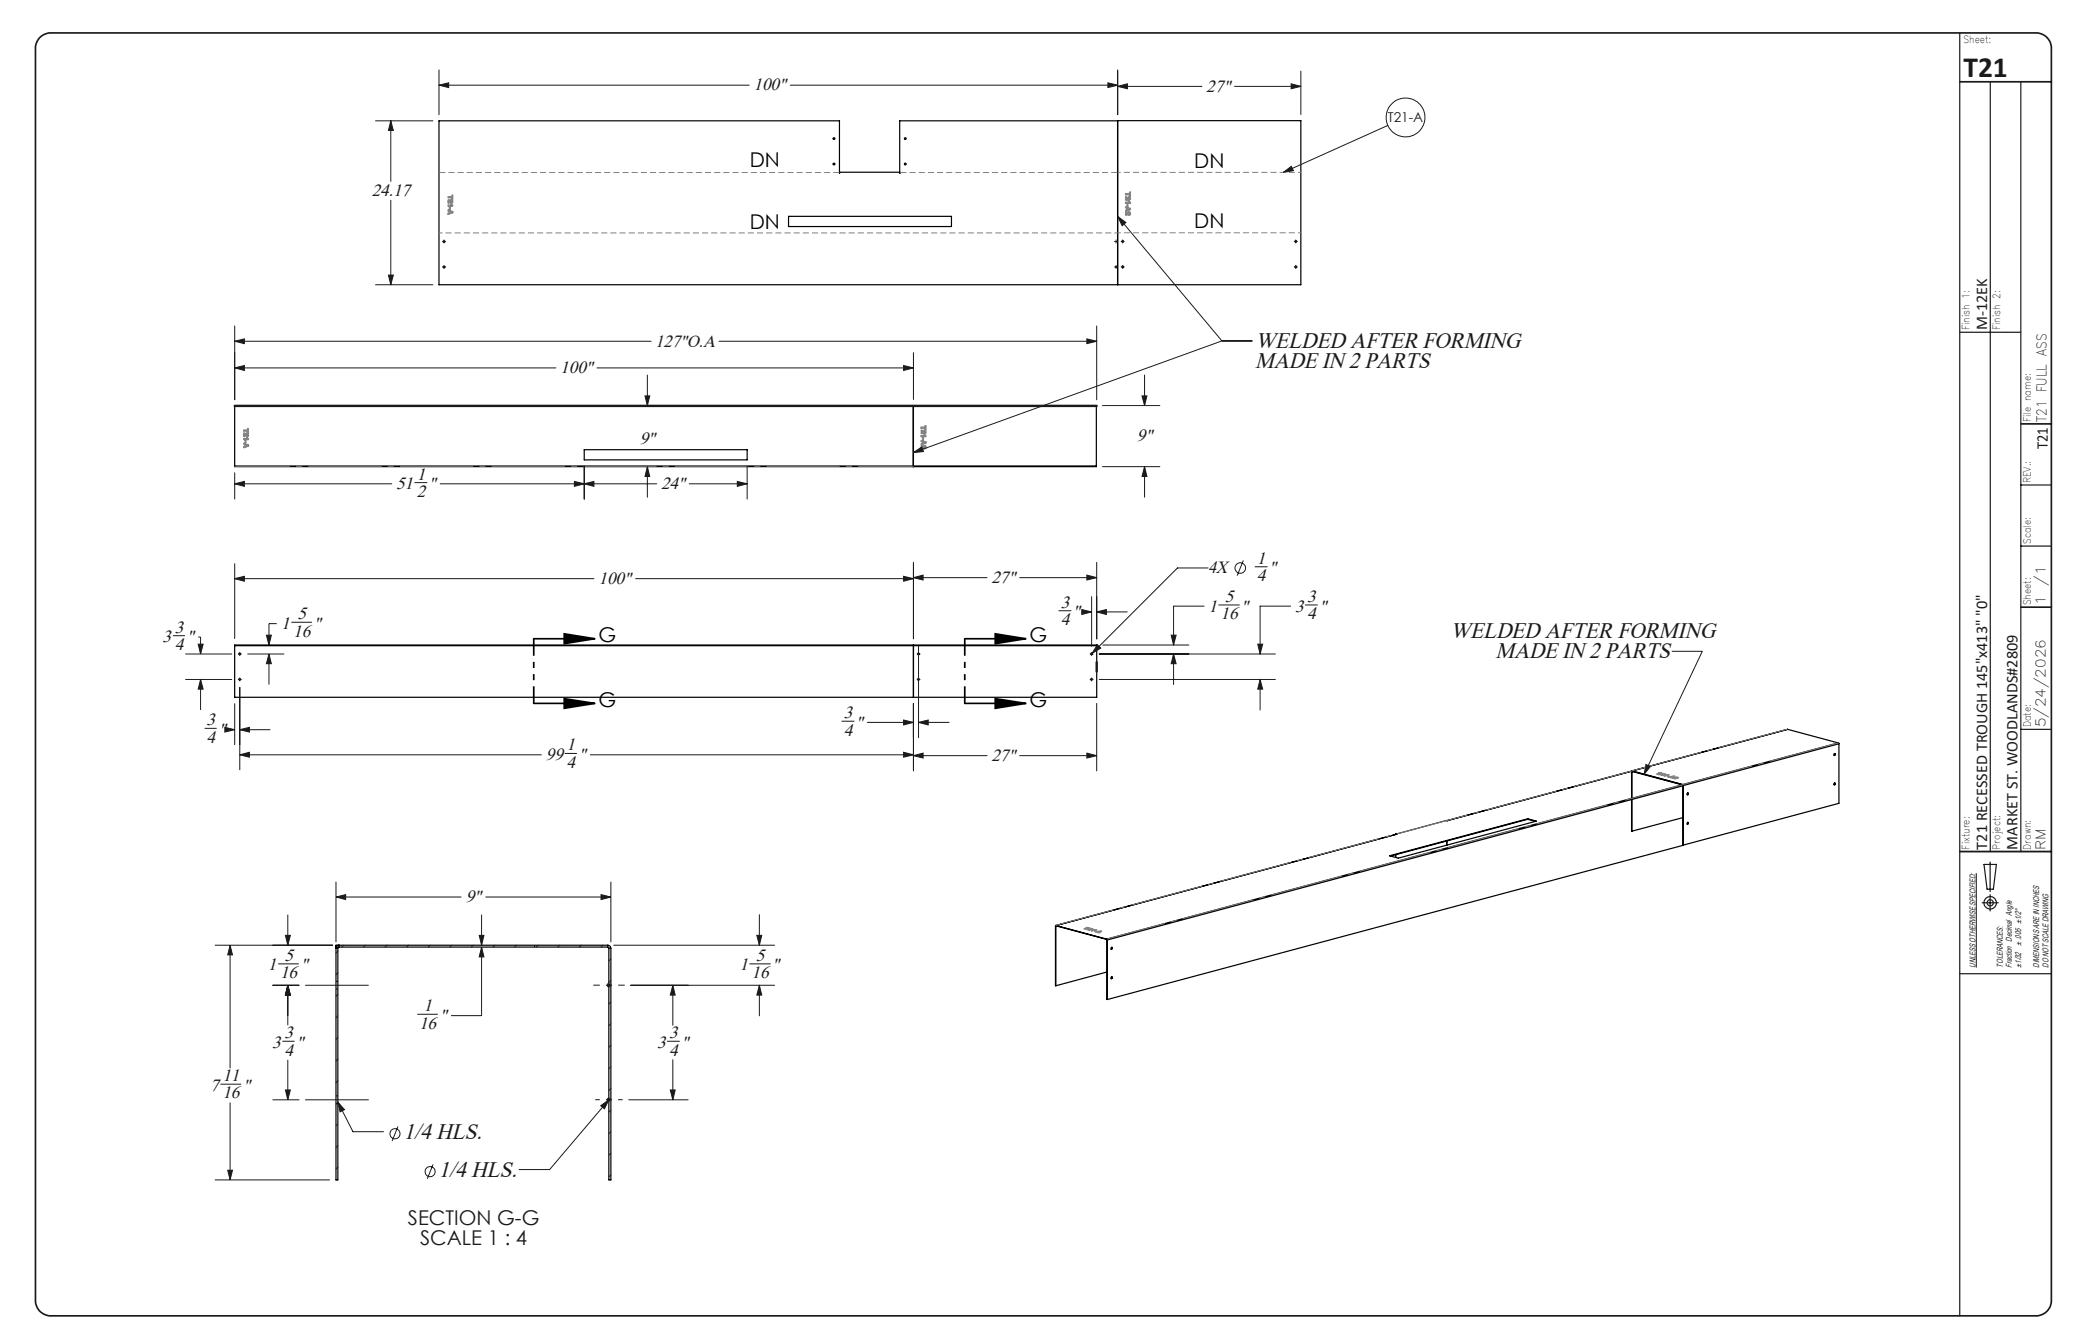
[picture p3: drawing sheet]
<svg xmlns="http://www.w3.org/2000/svg" width="432mm" height="279mm" viewBox="0 0 432 279" stroke-linecap="round" stroke-linejoin="round" font-family="sans-serif">
<g fill="none" stroke="#191924" stroke-width=".21">
<path d="M91.3 17.7l2-.5v1zM91.3 14.5v9.3M91.3 17.7h64.5M164.3 17.7h68.1M230.3 17.2l2.1 .5-2.1 .5zM232.3 18l2.1-.6v1.1zM232.3 14.8v9M232.3 18h17.6M232.4 14.5v9.3M256.6 18h13.8M268.4 17.4l2 .6-2 .5zM270.4 14.8v9"/>
<path d="M78.1 25.1h11.9M81.2 25.1l.6 2h-1zM81.2 25.1v12.6M266.8 35.8l1.7-1.2 .4 .9zM288.5 26.1l-21.7 9.7M78.1 59.2h11.9M80.8 57.2h1l-.6 2zM81.2 41.6v17.6M92 55.5h.1M92 50.2h.1M92.2 55.5h.3M92.2 50.2h.3"/>
<path d="M92.3 49.9h.1M92.3 50.1v.2M92.3 50.5h.1M92.3 55.2h.1M92.3 55.4v.2M92.3 55.8h.1M92.6 55.5h.1M92.6 50.2h.1M231.7 55.5h.1M231.7 50.2h.1M231.9 55.5h.3M231.9 50.2h.3"/>
<path d="M232 49.9h.1M232 50.1v.2M232 50.5h.1M232 55.2h.1M232 55.4v.2M232 55.8h.1M232.3 55.5h.1M232.3 50.2h.1M232.4 45l1.7 1.2-.8 .7zM232.4 45l21.6 25.9M233.1 55.5h.1M233.1 50.2h.1"/>
<path d="M233.3 55.5h.2M233.3 50.2h.2M233.4 49.9h.1M233.4 50.1v.2M233.4 50.5h.1M233.4 55.2h.1M233.4 55.4v.2M233.4 55.8h.1M233.7 55.5h.1M233.7 50.2h.1M269.1 55.5h.1M269.1 50.2h.1"/>
<path d="M269.2 55.5h.3M269.2 50.2h.3M269.4 49.9h.1M269.4 50.1v.2M269.4 50.5h.1M269.4 55.2h.1M269.4 55.4v.2M269.4 55.8h.1M269.7 55.5h.1M269.7 50.2h.1M48.8 76.5l2-.5v1zM48.8 70.9l2-.5v1z"/>
<path d="M48.8 67.8v15.3M48.8 76.5h66.8M48.8 70.9h86.6M124.1 76.5h65.8M134.6 78v6.3M149.5 70.9h78.5M187.9 76l2 .5-2 .5zM189.9 73.3v9.7M226 70.4l2 .5-2 .5zM228 67.8v15.3M237.9 78v6.3M254 70.9h6.4"/>
<path d="M254 70.9l-64.1 23.2M48.8 98.3v5.5M121.5 96.9v6.9M131.4 84.3h11.9M134.1 82.3h1l-.5 2zM134.6 97l.5 2.1h-1zM134.6 97v6.4M155.3 96.9v6.9M189.9 94.1l1.7-1.2 .4 1zM229.2 84.3h11.9M229.2 97h11.9M237.4 82.3h1l-.5 2z"/>
<path d="M237.9 97l.5 2.1h-1zM237.9 97v6.4M48.8 100.6l2-.5v1zM48.8 117.1v15.7M48.8 100.6h32.7M86.2 100.3h2.6M91.5 100.6h45M119.4 100.1l2.1 .5-2.1 .5zM121.5 100.6l2-.5v1zM143.3 100.6h12M153.3 100.1l2 .5-2 .5zM187.9 119.8l2 .5-2 .5z"/>
<path d="M189.9 116.9v15.9M226 119.6l2 .5-2 .5zM228 116.9v15.9M251.1 118.1h-6.3l-17.8 17.7M258.5 116.5l-1.3 3.2M260.9 117.8h2.6M35.9 132.2h2.6M38.5 136h9.8M41.2 133.9h1l-.5 2.1zM41.2 132.4h.5v3.6M48.8 120.3l2-.5v1zM48.8 120.3h74.7"/>
<path d="M49.5 136h.1M49.7 136h.3M49.8 135.6v.1M49.8 135.8v.3M49.8 136.2v.1M50.1 136h.1M51.4 136h7.7M55.4 132h1l-.5 2.1zM55.9 136l.5 2h-1zM55.9 136v6.3M57.5 129.6h-1.6v4.5M60.6 129.4h4.2"/>
<path d="M132.1 120.3h57.8M189.9 120.1l2-.5v1zM189.9 120.1h15.3M190.6 136h.1M190.8 136h.3M191 134.4v19M191.2 136h.1M212 120.1h16M220.1 127h2.6M224.9 126.7l2 .5-2 .5zM225.4 127.2h1.5M226.6 136h.1"/>
<path d="M226.8 136h.3M226.9 124v10.4M226.9 135.6v.1M226.9 135.8v.3M226.9 136.2v.1M227.2 136h.1M228 127.2l2-.5v1zM228 127.2h6.4M228.1 134l.7 .7-1.8 1.1zM228.5 136h36.6M229.3 134.1h17.9M243.5 132h1l-.5 2.1z"/>
<path d="M244 136l.5 2h-1zM244 136v6.3M250.3 126h-6.3v8.1M253.4 125.8h4.3M261.5 133.9h1l-.5 2.1zM268.3 126h-6.3v10M271.4 125.8h2.5M347.6 135.4h6.3l-12.1 25.6M38.5 141.3h9.8M41.7 141.3l.5 2h-1zM41.7 141.3v6.3M42.5 151.4h2.5"/>
<path d="M46.7 151.2l2.1 .5-2.1 .5zM47.8 151.7h1M48.8 146.2v8.7M49.5 141.3h.1M49.7 141.3h.3M49.8 156.9l2.1-.5v1zM49.8 151.7l2.1-.5v1zM49.8 140.9v.1M49.8 141.1v.3M49.8 141.5v.1M49.8 142.8v17.3M49.8 156.9h62.8"/>
<path d="M49.8 151.7h6.4M50.1 141.3h.1M117.4 156.6h2.5M122.7 156.9h67.2M175 149.9h2.6M180.3 150.2h9.6M187.9 149.7l2 .5-2 .5zM187.9 156.4l2 .5-2 .5zM189.9 157.1l2-.5v1zM189.9 146.2v14.1M189.9 157.1h15.3M190.6 141.3h.1"/>
<path d="M190.8 141.3h.3M191 150.2l2-.5v1zM191 150.2h6.3M191.2 141.3h.1M212 157.1h16M226 156.6l2 .5-2 .5zM226.6 141.3h.1M226.8 141.3h.3M226.9 140.9v.1M226.9 141.1v.3M226.9 141.5v.1M227.2 141.3h.1"/>
<path d="M228 146.2v14.1M228.5 141.3h36.6M262 141.3l.5 2h-1zM262 141.3v6.3M342.2 158.9l.9 .4-1.3 1.7zM44.7 196.5h24.5M47.8 196.5l.5 2h-1zM47.8 196.5v25.6M59.3 194.5h1.1l-.6 2zM59.8 190.1v6.4M69.8 186.5l2.1-.5v1zM69.8 183.3v12.6"/>
<path d="M69.8 186.5h26.1M70.2 197.7l-.4 .4M71.5 196.5l-.4 .4M76 196.5l-.4 .4M80.5 196.5l-.5 .4M84.9 196.5l-.3 .4M89.4 196.5l-.4 .4M93.9 196.5l-.4 .4M98.4 196.5l-.4 .4M99.6 194.5h1l-.5 2zM100.1 196.9l.5 2h-1zM100.1 196.9v14.2h-6.3"/>
<path d="M100.1 190.1v6.4M100.9 186.5h26.1M102.9 196.5l-.4 .4M107.4 196.5l-.4 .4M111.9 196.5l-.4 .4M116.4 196.5l-.4 .4M120.9 196.5l-.4 .4M125 186l2 .5-2 .5zM125.3 196.5l-.3 .4M127 199.4l-.4 .3M127 183.3v12.6M127.6 196.5h33.4"/>
<path d="M157.3 194.5h1.1l-.5 2zM157.9 190.1v6.4M410.9 181.5v19.6M56.7 204.8h5.5M57.8 200.4h4.3M58.7 216.5h2.5M59.8 204.8l.6 2.1h-1.1zM59.8 204.8v8.3M63.5 204.8h13.1M70.2 202.2l-.4 .4M70.2 206.7l-.4 .4M70.2 211.2l-.4 .4"/>
<path d="M70.2 215.7l-.4 .4M86.7 210.9h4.3M126.1 204.8h1M126.2 204.5l.7 .7M126.6 204.3v1M126.9 204.5l-.7 .7M127 203.8l-.4 .4M127 208.3l-.4 .4M127 212.8l-.4 .4M127 217.3l-.4 .4M131.1 204.8h29.9M138.7 216.5h2.6"/>
<path d="M139.9 204.8l.5 2.1h-1.1zM139.9 204.8v8.3M155.9 200.4h4.3M157.9 204.8l.5 2.1h-1.1zM157.9 204.8v6.4M45.8 225.4h4.3M47.8 229.2v16.1M56.7 228.6h5.5M59.3 226.6h1.1l-.6 2zM59.8 220.3v8.3M63.5 228.6h13.1M70.2 229.1l1.4 1.6-.9 .4z"/>
<path d="M70.2 220.2l-.4 .4M70.2 224.6l-.4 .5M70.2 229.2l-.4 .4M70.2 233.6l-.4 .4M70.2 238.1l-.4 .4M70.2 229.1l3.2 6.2h6.3M82.7 234.2l-1.2 3M124.9 229.9l1.7-1.3-.9 1.9zM126.1 228.6h1M126.2 228.3l.7 .7M126.6 228.1v1M126.6 228.6l-12.3 14.5h-6.4"/>
<path d="M126.9 228.3l-.7 .7M127 221.8l-.4 .4M127 226.3l-.4 .4M127 230.8l-.4 .4M127 235.3l-.4 .4M127 239.7l-.4 .4M130.7 228.6h12.4M139.3 226.6h1.1l-.5 2zM139.9 220.3v8.3M44.7 245.3h23.9M47.3 243.3h1l-.5 2zM70.2 242.6l-.4 .4"/>
<path d="M90 242.1l-1.2 3M127 244.2l-.4 .5"/>
<circle cx="292.2" cy="24.4" r="4"/>
<circle cx="257.8" cy="118.1" r="1.09"/>
<circle cx="82.1" cy="235.7" r="1.06"/>
<circle cx="89.4" cy="243.6" r="1.06"/>
</g>
<g fill="none" stroke="#191924" stroke-width=".25">
<path d="M407.4 6.8v266.7M413.8 17v160M420.1 17v160M407.4 69.1h12.7M420.1 113.5h6.4M420.1 100.8h6.4M420.1 151.6h6.4M407.4 177h19.1M412.5 179.7h2.5l-.6 5.2h-1.3zM413.7 179.2v6.1M412.1 187.7h3.3M413.7 186v3.4"/>
<path d="M407.4 202.4h19.1"/>
<circle cx="413.7" cy="187.7" r=".66"/>
<circle cx="413.8" cy="187.7" r="1.29"/>
</g>
<path d="M8.2 7.9a3.3 3.3 0 0 1 2.3-1.1h412.8a3.2 3.2 0 0 1 3.2 3.2v260.4a3.2 3.2 0 0 1-3.2 3.1h-412.8a3.2 3.2 0 0 1-3.1-3.1v-260.4a3.2 3.2 0 0 1 .8-2.1zM407.4 17h19.1M420.1 88.1h6.4M420.1 126.2h6.4M407.4 177h19.1" fill="none" stroke="#191924" stroke-width=".35"/>
<g fill="none" stroke="#000" stroke-width=".25">
<path d="M174.5 35.9v-10.8h-83.2v34.1h179.1v-34.1h-83.4v10.8M174.5 35.9h.1M174.6 35.8h12.4M187 35.9h.1M232.3 25.1v34.1M232.4 25.1v34.1M163.9 45h33.9v2.1h-33.9zM48.8 84.5v-.2h179.1v.2M48.8 96.9v.1h179.1v-.1M48.8 84.5h83.3M48.8 96.9h179.1M48.8 84.5v12.4"/>
<path d="M121.5 93.5h33.8v2.1h-33.8zM132 84.3l.1 .2zM144.6 84.3v.2zM144.6 84.5h.1M144.6 84.5h83.3M189.8 84.3v12.7M189.9 84.3v12.7M227.9 84.5v12.4M48.8 134.2v-.1h179.2v.1M48.8 134.2v10.8h179.2v-10.8M48.8 134.2h179.2M189.9 134.1v10.9"/>
<path d="M371.6 151.6h.1M371.7 151.6l-70.9 19M371.7 151.6l10.5 2.8M381.4 156.6l.1 .3-.2 .1M382.2 154.4l.1 .2M382.2 154.4l-32.4 8.7M382.3 154.6l-32.3 8.7M382.3 154.6v12.4l-32.3 8.7-.1-12.4M288.9 177.9l28.7-7.7 1.8 .5-28.7 7.7zM290.1 173.4l.1 .1M290.1 173.4v.1M290.2 173.5h.1"/>
<path d="M290.2 177.7v.6M290.2 173.5l-70.7 18.9M300.7 174.8v.9M300.8 174.8v.9M300.8 170.6h.1M300.8 170.6l-10.7 2.8M317.6 170.2v.1M317.6 170.3l-28.5 7.7M317.6 170.3l1.6 .4M339.2 160.4h.1M339.2 160.4l.1 12.4M339.2 160.3h.1"/>
<path d="M339.3 160.4v12.4M339.3 160.3l-.1 .1M339.3 160.4h.1M339.3 160.3l-38.5 10.3M339.3 160.3l10.5 2.8M339.3 160.4l10.5 2.8M339.3 160.3v.1M339.4 160.4h-.1M349.8 163.1l.2 .2-119.8 32.1M349.8 163.1l-119.7 32.1M349.8 163.1l.2 .2M349.8 163.2l.1 .1"/>
<path d="M349.8 163.1v.1M349.9 163.3h.1M349.9 170l-10.6 2.8M350 163.3v12.4l-119.8 32.1M350.9 164.8v.2l-.1 .2M350.9 171v.1l-.1 .2M381.4 162.8l-.1 .4M70.5 196.5a.6 .6 0 0 0-.7 .6v48.2h.4v-48.3l.2-.1h56.1l.1 .1v48.3h.4v-48.2a.66 .66 0 0 0-.7-.6h-56.5l.1 .4M219.4 192.5h.1M219.4 192.5l.1 12.4M219.5 192.5v12.4M219.6 192.4l-.2 .1"/>
<path d="M219.6 192.5h-.1M219.6 192.5l10.5 2.8M219.6 192.4v.1M219.6 192.4l10.5 2.8M230.1 195.2l.1 .2M230.1 195.3v.1M230.1 195.2v.1M230.1 195.4h.1M230.1 195.4v12.4h.1M230.2 195.4v12.4M231.1 196.9l.1 .3-.2 .1M230.1 202.1l-10.6 2.8"/>
<path d="M231.1 203.1l.1 .2-.2 .1"/>
<circle cx="173.4" cy="34.1" r=".17"/>
<circle cx="173.4" cy="28.8" r=".17"/>
<circle cx="188.2" cy="28.8" r=".17"/>
<circle cx="188.2" cy="34.1" r=".17"/>
<circle cx="92.3" cy="50.2" r=".19"/>
<circle cx="92.3" cy="55.5" r=".19"/>
<circle cx="233.4" cy="55.5" r=".17"/>
<circle cx="233.4" cy="50.2" r=".17"/>
<circle cx="269.4" cy="55.5" r=".17"/>
<circle cx="269.4" cy="50.2" r=".17"/>
<circle cx="49.8" cy="135.9" r=".19"/>
<circle cx="190.9" cy="135.9" r=".19"/>
<circle cx="226.9" cy="135.9" r=".19"/>
<circle cx="49.8" cy="141.2" r=".19"/>
<circle cx="190.9" cy="141.2" r=".19"/>
<circle cx="226.9" cy="141.2" r=".19"/>
<circle cx="381.4" cy="156.9" r=".19"/>
<circle cx="350.8" cy="165.1" r=".18"/>
<circle cx="350.8" cy="171.2" r=".18"/>
<circle cx="381.4" cy="163" r=".19"/>
<circle cx="231.1" cy="197.2" r=".18"/>
<circle cx="231.1" cy="203.3" r=".18"/>
</g>
<path d="M69.9 197.1h.4M69.9 196.9h.6M70.3 197.1h-.4M70.5 196.9v-.4M111.1 196.9v-.4M120.7 196.9v-.4M126.4 196.9v-.4M127 197.1h-.4M69.9 205.6h.4M70.3 204h-.4M69.9 229.4h.4M70.3 227.8h-.4" fill="none" stroke="#000" stroke-width=".21" stroke-dasharray="1.3 .6" stroke-linecap="butt"/>
<path d="M110.9 132.8h12.7M117.3 131.8l6.3 1-6.3 1zM200.6 132.8h12.7M206.9 131.8l6.4 1-6.4 1zM110.9 146.2h12.7M117.3 145.2l6.3 1-6.3 1zM200.6 146.2h12.7M206.9 145.2l6.4 1-6.4 1z" fill="none" stroke="#000" stroke-width=".35"/>
<g fill="none" stroke="#808080" stroke-width=".25">
<path d="M93.1 41l.8-.1 .2-.3v.8h-.2v-.3h-.7zM93.1 42.7h.7l-.1-.2 .1-.1 .3 .4-.9 .1zM93.1 43.7l.8 .2a.18 .18 0 0 1 .3 .2 .18 .18 0 0 1-.2 .2l-.8 .3-.1-.2 .3-.1v-.4zM93.2 41.6l.4 .2a.19 .19 0 0 0 .2 .2 .19 .19 0 0 0 .2-.2l-.3-.1 .1-.2 .3 .2v.4l-.3 .1-.5-.4-.1 .5zM93.5 43.1l.1 .1v.4l-.2-.1zM93.6 44l.3 .1-.3 .1zM234 40.3h.8l.1-.4 .1 .8-.2 .1v-.3h-.7zM234 42.1h.7l-.1-.3 .1-.1 .3 .5-.9 .1zM234 40.9l.7 .5a.16 .16 0 0 0 .1-.2 .16 .16 0 0 0-.2-.1l.1-.2 .2 .1 .1 .3a.41 .41 0 0 1-.4 .3 .41 .41 0 0 1-.4-.4l-.1 .4zM234 43l.9 .3 .1 .2-.9 .4-.1-.1 .2-.2v-.3l-.2-.1zM234 44.1h.2l.3 .2a.18 .18 0 0 0 .2 .3 .18 .18 0 0 0 .1-.3l-.2-.1a.18 .18 0 0 1 .2-.1 .18 .18 0 0 1 .2 .2v.3a.47 .47 0 0 1-.8-.3l-.1 .5zM234.3 42.5l.2 .1v.3h-.2z"/>
<path d="M234.4 43.3l.4 .2-.4 .1zM50.7 89.5l.8-.1 .1-.3v.8h-.1v-.3h-.8zM50.7 91.2h.7l-.2-.2 .1-.1 .3 .5h-.9zM50.7 92.2l.8 .2a.18 .18 0 0 1 .2 .2 .18 .18 0 0 1-.2 .2l-.8 .3v-.2l.2-.1v-.4zM50.7 90.1l.4 .2a.22 .22 0 0 0 .2 .2 .22 .22 0 0 0 .2-.1l-.2-.2v-.2l.3 .2v.4l-.3 .1-.5-.4-.1 .5zM51 91.7h.1v.4l-.2-.1zM51.1 92.5l.3 .1-.3 .1zM191.5 88.9l.8-.1 .1-.3 .1 .8h-.2v-.3h-.7zM191.5 90.6h.7l-.1-.1 .1-.2 .3 .4-.9 .1zM191.5 91.6l.2-.1 .6 .3a.18 .18 0 0 1 .2 .2 .18 .18 0 0 1-.2 .2l-.7 .3-.1-.2 .2-.1v-.4zM191.5 89.5l.2-.1 .5 .5a.16 .16 0 0 0 .1-.2 .16 .16 0 0 0-.2-.1 .25 .25 0 0 1 .4-.1 .25 .25 0 0 1 0 .4 .45 .45 0 0 1-.5 .2 .45 .45 0 0 1-.3-.4l-.1 .5zM191.5 92.6l.4 .3a.22 .22 0 0 0 .2 .2 .22 .22 0 0 0 .2-.2l-.1-.3 .3 .1v.5l-.4 .1-.4-.4-.1 .4z"/>
<path d="M191.8 91.1h.2l-.1 .4-.1-.1zM191.9 91.9l.4 .1-.4 .1zM344.5 160.9l.6-.2-.2-.1 .8 .2zM345 161h1l-.5-.1 .2-.1 .6 .1-1 .1 .3 .2zM345.9 161.3l.6-.2h-.3h.7zM346.6 161.3l.4 .1zM346.8 161.5l1.3-.1-.5 .3zM347.4 161.5l.4-.1zM347.7 161.7h1l-.5-.1 .7 .1h-.9l.3 .2zM225.4 193.1l.6-.2-.2-.1 .8 .2zM225.9 193.2h1l-.4-.2 .7 .1-.9 .2 .2 .1zM226.9 193.5l.5-.2h-.2h.6z"/>
<path d="M227.5 193.5l.5 .1zM227.7 193.7l1.3-.1-.5 .3zM228.3 193.7l.4-.1z"/>
</g>
<path d="M111 132.8v13.4M200.6 132.8v13.4" fill="none" stroke="#000" stroke-width=".35" stroke-dasharray="6.3 1.3 1.3 1.3 1.3 1.3" stroke-dashoffset="2.8" stroke-linecap="butt"/>
<path d="M123.3 204.8h6.6" fill="none" stroke="#191924" stroke-width=".21" stroke-dasharray="15.2 1.3 1.3 1.3" stroke-dashoffset="13.9" stroke-linecap="butt"/>
<path d="M123.8 228.6h5.7" fill="none" stroke="#191924" stroke-width=".21" stroke-dasharray="15.2 1.3 1.3 1.3" stroke-dashoffset="14.3" stroke-linecap="butt"/>
<path d="M232.4 35.8h38.1M232.4 48.4h-141.1M270.5 48.4h-38.1" fill="none" stroke="#808080" stroke-width=".21" stroke-dasharray="1.3 .6" stroke-dashoffset=".6" stroke-linecap="butt"/>
<path d="M91.3 35.9h83.3M187.1 35.9h45.3" fill="none" stroke="#808080" stroke-width=".21" stroke-dasharray="1.3 .6" stroke-dashoffset="-.1" stroke-linecap="butt"/>
<path d="M48.8 84.4h141.1M189.9 96.9h-141.1" fill="none" stroke="#808080" stroke-width=".21" stroke-dasharray="15.2 1.3 1.3 1.3" stroke-dashoffset="3.7" stroke-linecap="butt"/>
<path d="M349.9 163.1l-119.7 32.1M219.5 192.4l119.7-32.1" fill="none" stroke="#808080" stroke-width=".21" stroke-dasharray="15.2 1.3 1.3 1.3" stroke-dashoffset="2.8" stroke-linecap="butt"/>
<path d="M382.3 154.4l-32.4 8.7M339.3 160.2l32.3-8.6" fill="none" stroke="#808080" stroke-width=".21" stroke-dasharray="15.2 1.3 1.3 1.3" stroke-dashoffset=".4" stroke-linecap="butt"/>
<path d="M48.8 84.4h179.2M228 137.7v1.9" fill="none" stroke="#191924" stroke-width=".5"/>
<path d="M117.3 131.8l6.3 1-6.3 1zM117.3 145.2l6.3 1-6.3 1zM206.9 131.8l6.4 1-6.4 1zM206.9 145.2l6.4 1-6.4 1z" fill="#000"/>
<g fill="#191924">
<path d="M266.8 35.8l1.7-1.2 .4 .9z"/>
<path d="M91.3 17.7l2-.5v1zM230.3 17.2l2.1 .5-2.1 .5zM81.2 25.1l.6 2h-1zM80.8 57.2h1l-.6 2zM268.4 17.4l2 .6-2 .5zM232.3 18l2.1-.6v1.1z"/>
<path d="M124.9 229.9l1.7-1.3-.9 1.9zM70.2 229.1l1.4 1.6-.9 .4z"/>
<path d="M187.9 76l2 .5-2 .5zM48.8 76.5l2-.5v1zM134.1 82.3h1l-.5 2zM134.6 97l.5 2.1h-1zM153.3 100.1l2 .5-2 .5zM121.5 100.6l2-.5v1zM119.4 100.1l2.1 .5-2.1 .5zM48.8 100.6l2-.5v1zM48.8 70.9l2-.5v1zM226 70.4l2 .5-2 .5zM139.9 204.8l.5 2.1h-1.1zM139.3 226.6h1.1l-.5 2zM157.9 204.8l.5 2.1h-1.1zM157.3 194.5h1.1l-.5 2zM237.4 82.3h1l-.5 2zM237.9 97l.5 2.1h-1z"/>
<path d="M228.1 134l-1.1 1.8 1.8-1.1zM191 150.2l2-.5v1zM187.9 149.7l2 .5-2 .5zM244 136l.5 2h-1zM243.5 132h1l-.5 2.1zM261.5 133.9h1l-.5 2.1zM262 141.3l.5 2h-1zM228 127.2l2-.5v1zM224.9 126.7l2 .5-2 .5zM226 156.6l2 .5-2 .5zM189.9 157.1l2-.5v1zM226 119.6l2 .5-2 .5zM189.9 120.1l2-.5v1z"/>
<path d="M187.9 156.4l2 .5-2 .5zM49.8 156.9l2.1-.5v1zM49.8 151.7l2.1-.5v1zM46.7 151.2l2.1 .5-2.1 .5zM41.2 133.9h1l-.5 2.1zM41.7 141.3l.5 2h-1zM55.4 132h1l-.5 2.1zM55.9 136l.5 2h-1zM48.8 120.3l2-.5v1zM187.9 119.8l2 .5-2 .5zM47.8 196.5l.5 2h-1zM47.3 243.3h1l-.5 2zM69.8 186.5l2.1-.5v1zM125 186l2 .5-2 .5zM99.6 194.5h1l-.5 2zM100.1 196.9l.5 2h-1zM59.8 204.8l.6 2.1h-1.1zM59.3 194.5h1.1l-.6 2zM59.8 204.8l.6 2.1h-1.1zM59.3 226.6h1.1l-.6 2z"/>
<path d="M342.2 158.9l.9 .4-1.3 1.7zM232.4 45l1.7 1.2-.8 .7zM189.9 94.1l1.7-1.2 .4 1z"/>
</g>
<text font-size="6.1" fill="#191924" x="408.2" y="16.1">T21</text>
<g font-size="4.7" fill="#191924">
<text x="261" y="72.4">WELDED AFTER FORMING</text>
<text x="261" y="76.5">MADE IN 2 PARTS</text>
<text x="301.5" y="132.7">WELDED AFTER FORMING</text>
<text x="310.9" y="136.8">MADE IN 2 PARTS</text>
<text x="83.9" y="236.7">1/4 HLS.</text>
<text x="91.2" y="244.6">1/4 HLS.</text>
</g>
<g font-size="4.2">
<text x="155.9" y="34.6">DN</text>
<text x="248.3" y="34.9">DN</text>
<text x="155.9" y="47.5">DN</text>
<text x="248.3" y="47.5">DN</text>
<text x="124.4" y="133.5">G</text>
<text x="214" y="133.5">G</text>
<text x="124.4" y="146.9">G</text>
<text x="214" y="146.9">G</text>
</g>
<g font-size="4.2" fill="#191924">
<text x="84.8" y="254.6">SECTION G-G</text>
<text x="87.3" y="258.8">SCALE 1 : 4</text>
</g>
<g font-size="3.7" fill="#191924">
<text x="156.7" y="18.8">100&quot;</text>
<text x="250.8" y="19">27&quot;</text>
<text x="77.3" y="40.8">24.17</text>
<text x="116.5" y="77.6">100&quot;</text>
<text x="136.2" y="72">127&quot;O.A</text>
<text x="133" y="92.3">9&quot;</text>
<text x="236.3" y="91.8">9&quot;</text>
<text x="82.3" y="101.7">51</text>
<text x="86.6" y="99.7">1</text>
<text x="89.2" y="101.7">&quot;</text>
<text x="137.4" y="101.7">24&quot;</text>
<text x="86.6" y="103.3">2</text>
<text x="251.2" y="119.2">4X</text>
<text x="261.3" y="117.2">1</text>
<text x="263.8" y="119.2">&quot;</text>
<text x="124.4" y="121.4">100&quot;</text>
<text x="206.1" y="121.2">27&quot;</text>
<text x="254.6" y="125.1">5</text>
<text x="261.3" y="120.8">4</text>
<text x="271.8" y="125.1">3</text>
<text x="36.3" y="131.5">3</text>
<text x="58.4" y="130.7">1</text>
<text x="61.8" y="128.8">5</text>
<text x="65.3" y="130.7">&quot;</text>
<text x="220.5" y="126.3">3</text>
<text x="220.5" y="129.9">4</text>
<text x="223.1" y="128.3">&quot;</text>
<text x="251.2" y="127.1">1</text>
<text x="253.8" y="128.7">16</text>
<text x="258.1" y="127.1">&quot;</text>
<text x="269.2" y="127.1">3</text>
<text x="271.8" y="128.7">4</text>
<text x="274.3" y="127.1">&quot;</text>
<text x="33.8" y="133.5">3</text>
<text x="36.3" y="135.1">4</text>
<text x="38.9" y="133.5">&quot;</text>
<text x="61" y="132.4">16</text>
<text x="175.4" y="149.3">3</text>
<text x="42.9" y="154.4">4</text>
<text x="42.9" y="150.8">3</text>
<text x="45.5" y="152.8">&quot;</text>
<text x="175.4" y="152.9">4</text>
<text x="177.9" y="151.3">&quot;</text>
<text x="113.5" y="158">99</text>
<text x="117.8" y="156">1</text>
<text x="117.8" y="159.6">4</text>
<text x="120.3" y="158">&quot;</text>
<text x="206.1" y="158.2">27&quot;</text>
<text x="96.8" y="187.6">9&quot;</text>
<text x="55.7" y="201.8">1</text>
<text x="58.2" y="203.4">16</text>
<text x="59.1" y="199.8">5</text>
<text x="62.5" y="201.8">&quot;</text>
<text x="153.7" y="201.8">1</text>
<text x="156.3" y="203.4">16</text>
<text x="157.1" y="199.8">5</text>
<text x="160.5" y="201.8">&quot;</text>
<text x="59.1" y="215.8">3</text>
<text x="87.1" y="213.8">16</text>
<text x="88" y="210.2">1</text>
<text x="91.4" y="212.2">&quot;</text>
<text x="139.1" y="215.8">3</text>
<text x="56.6" y="217.8">3</text>
<text x="59.1" y="219.4">4</text>
<text x="61.6" y="217.8">&quot;</text>
<text x="136.6" y="217.8">3</text>
<text x="139.1" y="219.4">4</text>
<text x="141.7" y="217.8">&quot;</text>
<text x="43.7" y="226.7">7</text>
<text x="46.2" y="224.7">11</text>
<text x="50.5" y="226.7">&quot;</text>
<text x="46.2" y="228.4">16</text>
</g>
<g font-size="3.4" fill="#191924">
<text x="413.1" y="68.7" transform="rotate(-90 413.1 68.7)">M-12EK</text>
<text x="425.7" y="93.4" transform="rotate(-90 425.7 93.4)">T21</text>
<text x="413.1" y="176.6" transform="rotate(-90 413.1 176.6)">T21 RECESSED TROUGH 145&quot;x413&quot; &quot;0&quot;</text>
<text x="419.4" y="176.6" transform="rotate(-90 419.4 176.6)">MARKET ST. WOODLANDS#2809</text>
</g>
<g font-size="2.8" fill="#191924">
<text x="288.5" y="25.4">T21-A</text>
<text x="425.5" y="87.7" transform="rotate(-90 425.5 87.7)">T21 FULL ASS</text>
<text x="425.2" y="125.8" transform="rotate(-90 425.2 125.8)">1</text>
<text x="425.2" y="121.7" transform="rotate(-90 425.2 121.7)">/1</text>
<text x="425.2" y="151.2" transform="rotate(-90 425.2 151.2)">5/24/2026</text>
<text x="425.2" y="176.6" transform="rotate(-90 425.2 176.6)">RM</text>
</g>
<g font-size="2.1" fill="#191924">
<text x="408.2" y="8.9">Sheet:</text>
<text x="409.5" y="68.7" transform="rotate(-90 409.5 68.7)">Finish 1:</text>
<text x="415.8" y="68.7" transform="rotate(-90 415.8 68.7)">Finish 2:</text>
<text x="422.2" y="87.7" transform="rotate(-90 422.2 87.7)">File name:</text>
<text x="422.2" y="100.4" transform="rotate(-90 422.2 100.4)">REV.:</text>
<text x="422.2" y="113.1" transform="rotate(-90 422.2 113.1)">Scale:</text>
<text x="422.2" y="125.8" transform="rotate(-90 422.2 125.8)">Sheet:</text>
<text x="422.2" y="151.2" transform="rotate(-90 422.2 151.2)">Date:</text>
<text x="409.5" y="176.6" transform="rotate(-90 409.5 176.6)">Fixture:</text>
<text x="415.8" y="176.6" transform="rotate(-90 415.8 176.6)">Project:</text>
<text x="422.2" y="176.6" transform="rotate(-90 422.2 176.6)">Drawn:</text>
</g>
<g font-size="1.7" fill="#191924">
<text x="420.2" y="196.6" transform="rotate(-90 420.2 196.6)">± .005 ±1/2°</text>
<text x="410.7" y="201.1" transform="rotate(-90 410.7 201.1)">UNLESS OTHERWISE SPECIFIED:</text>
<text x="416.4" y="201.1" transform="rotate(-90 416.4 201.1)">TOLERANCES:</text>
<text x="418.3" y="201.1" transform="rotate(-90 418.3 201.1)">Fraction Decimal Angle</text>
<text x="420.2" y="201.1" transform="rotate(-90 420.2 201.1)">±1/32</text>
<text x="424" y="201.1" transform="rotate(-90 424 201.1)">DIMENSIONS ARE IN INCHES</text>
<text x="425.9" y="201.1" transform="rotate(-90 425.9 201.1)">DO NOT SCALE DRAWING</text>
</g>
</svg>
